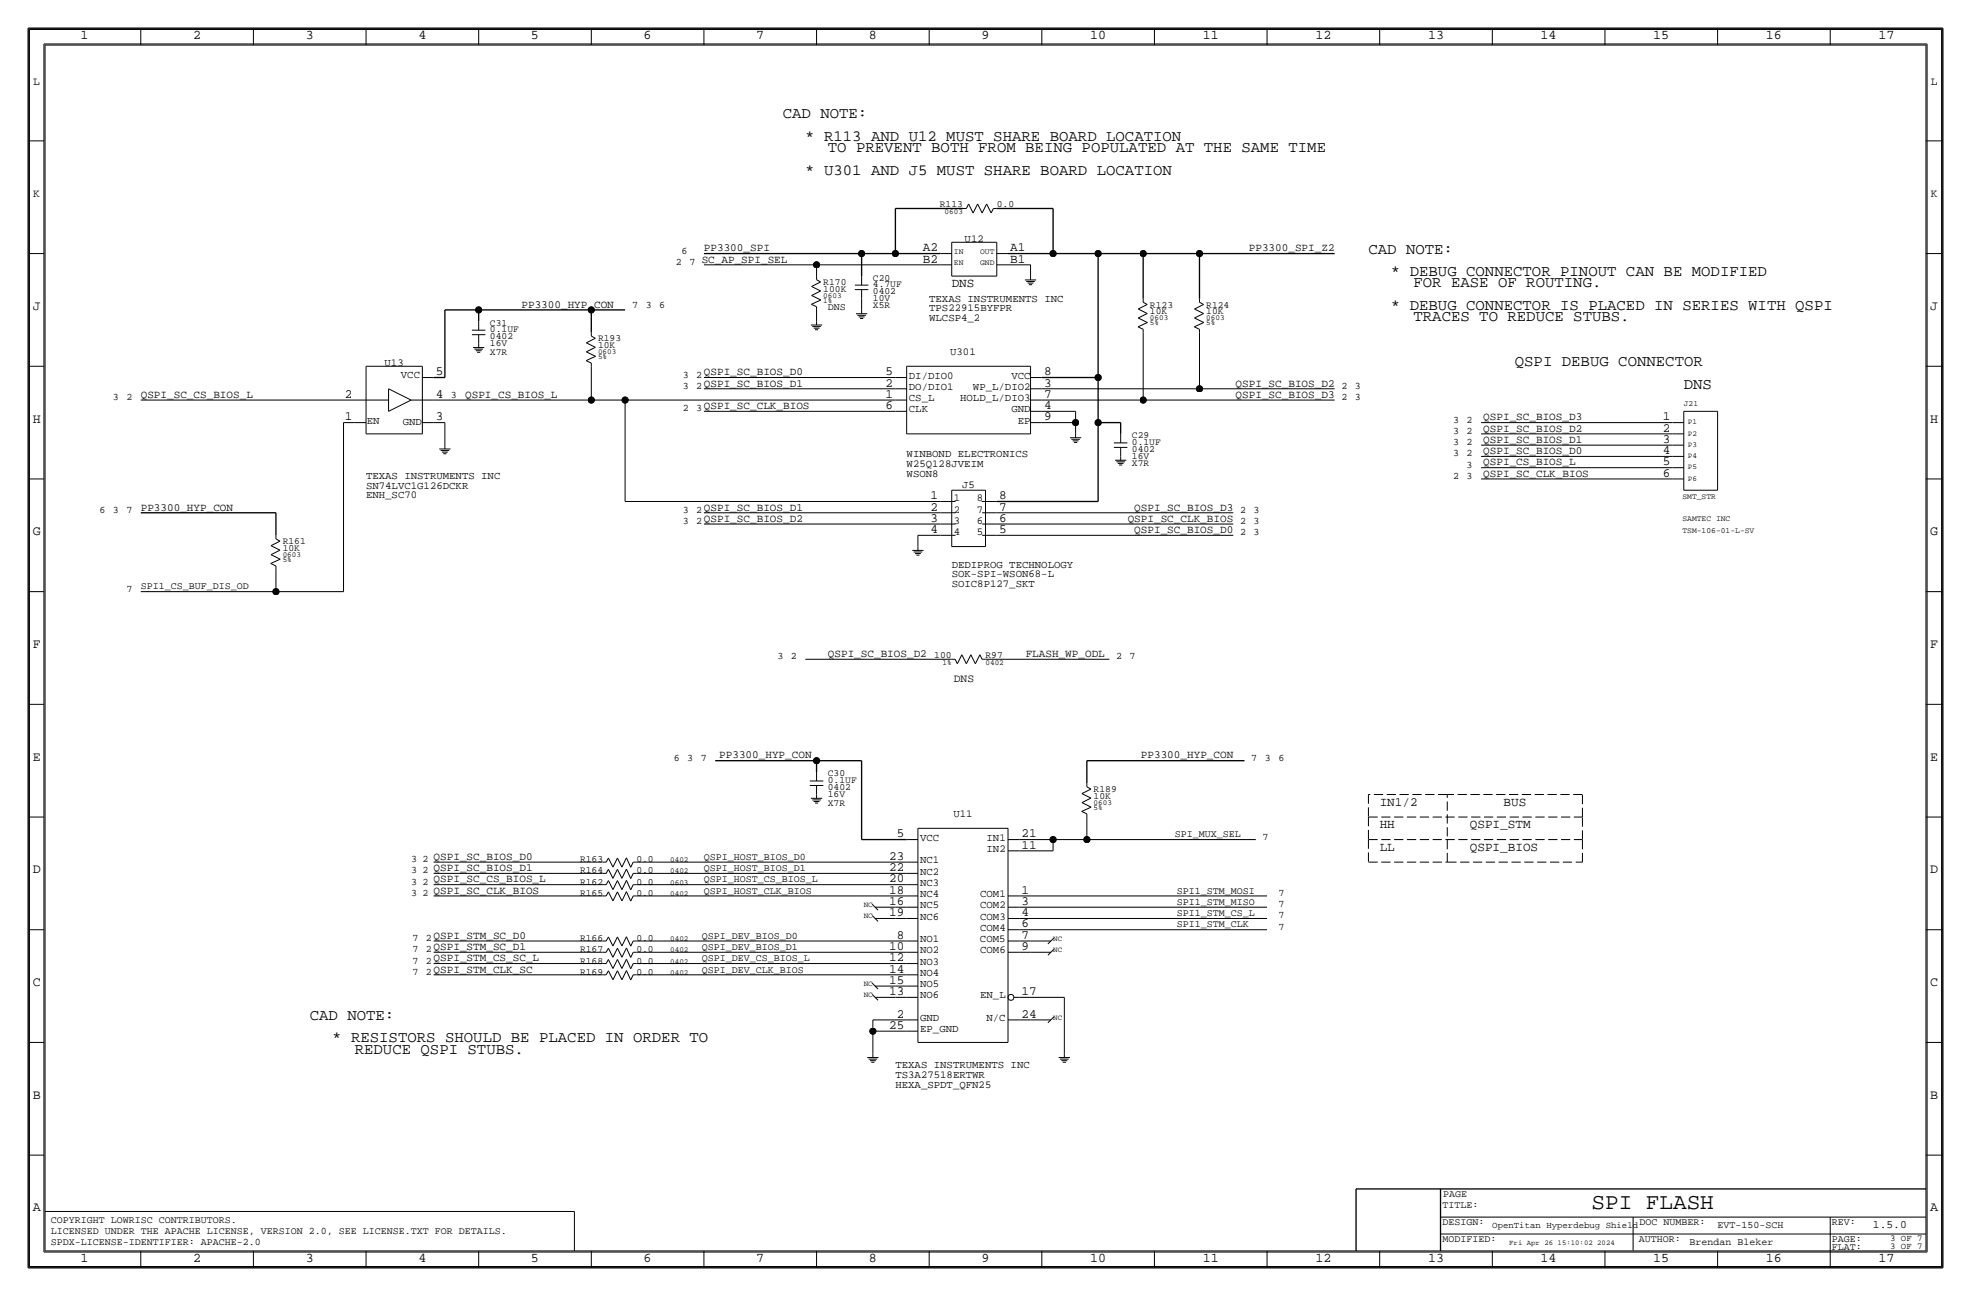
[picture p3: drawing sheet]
<svg xmlns="http://www.w3.org/2000/svg" width="444mm" height="292mm" viewBox="0 0 444 292" stroke-linecap="round" stroke-linejoin="round" font-family="sans-serif">
<g fill="none" stroke="#000" stroke-width=".23">
<path d="M9.9 9.9h424.7zM9.9 9.9v272.3zM10.2 10.2v271.7zM10.2 10.2h424.1zM31.7 6.6v3.6zM57.1 6.6v3.6zM82.5 6.6v3.6zM107.9 6.6v3.6zM133.3 6.6v3.6zM158.7 6.6v3.6zM184.1 6.6v3.6zM209.5 6.6v3.6z"/>
<path d="M234.9 6.6v3.6zM260.3 6.6v3.6zM285.8 6.6v3.6zM311.1 6.6v3.6zM336.5 6.6v3.6zM361.9 6.6v3.6zM387.3 6.6v3.6zM412.7 6.6v3.6zM434.3 10.2v271.7zM434.6 9.9v272.3zM6.6 31.8h3.3zM434.3 31.8h3.8z"/>
<path d="M6.6 57.1h3.3zM158.7 59.7h25.4zM184.1 59.7h28zM184.1 59.7v2.5zM212.1 59.7h2.5zM212.1 57.1h2.5zM214.6 54.6h10.2zM214.6 54.6v7.6zM217.2 47h.7zM218.4 46l-.5 1zM218.4 46l1.1 2zM220.5 46l-1 2z"/>
<path d="M220.5 46l1 2zM222.5 46l-1 2zM222.5 46l1 2zM224 47h.8zM224 47l-.5 1zM224.8 57.1h2.5zM224.8 59.7h2.5zM224.8 54.6v7.6zM227.3 59.7h5.1zM232.4 59.7v2.5zM434.3 57.1h3.8zM106.4 74.4h3.1z"/>
<path d="M106.4 75.4h3.1zM106.7 78.3h2.5zM107 78.7h1.9zM107.3 79h1.3zM107.6 79.4h.7zM107.9 77.5v.8zM107.9 72.4v2zM107.9 75.4v2.1zM132.2 77.3l2.1-1zM132.2 77.3l2.1 1zM132.2 79.3l2.1-1zM132.2 79.3l2.1 1z"/>
<path d="M133.3 75.7l1 .6zM133.3 74.9v.8zM182.9 73.3h2.5zM183 68.6l1.1 .5zM183 68.6l2.1-1zM183 64.6l2.1-1zM183 64.6l2.1 1zM183 66.6l2.1-1zM183 66.6l2.1 1zM183.2 73.6h1.9zM183.5 74h1.3zM183.8 74.3h.7z"/>
<path d="M184.1 69.8v2.6zM184.1 72.4v.9zM184.1 63l1 .6zM184.1 69.1v.7zM184.1 62.2v.8zM192.8 64.3h3zM192.8 65.3h3zM193 70.7h2.6zM193.3 71.1h2zM193.6 71.4h1.4zM194 71.8h.7zM194.3 67.3v2.5z"/>
<path d="M194.3 62.2v2.1zM194.3 65.3v2zM194.3 69.8v.9zM214.6 62.2h10.2zM231.1 63.1h2.6zM231.4 63.4h2zM231.7 63.8h1.4zM232.1 64.2h.7zM232.4 62.2v.9zM256.6 73.7l1.2 .5zM256.6 73.7l2.2-1zM256.7 69.6l2-1z"/>
<path d="M256.7 69.6l2 1.1zM256.7 71.7l2-1zM256.7 71.7l2.1 1zM257.8 74.9v15.3zM257.8 68.1l.9 .5zM257.8 74.2v.7zM257.8 67.3v.8zM269.3 73.7l1.2 .5zM269.3 73.7l2.2-1zM269.4 69.6l2-1zM269.4 69.6l2 1.1zM269.4 71.7l2-1z"/>
<path d="M269.4 71.7l2.1 1zM270.5 74.9v12.7zM270.5 68.1l.9 .5zM270.5 74.2v.7zM270.5 67.3v.8zM6.6 82.5h3.3zM31.7 90.2h48.3zM77.5 95.2v38.1zM77.5 95.2h2.5zM80 90.2h7.6zM80 95.2h2.5zM82.5 82.5v15.3z"/>
<path d="M82.5 97.8h12.7zM82.5 82.5h12.7zM87.6 87.6v5.1zM87.6 87.6l5.1 2.6zM87.6 92.7l5.1-2.5zM92.7 90.2h5.1zM95.2 95.2h2.6zM95.2 85.1h2.6zM95.2 82.5v15.3zM97.8 95.2h2.5zM97.8 90.2h35.5zM100.3 95.2v5.1z"/>
<path d="M132.2 81.3l1.1 .5zM132.2 81.3l2.1-1zM133.3 90.2h7.7zM133.3 82.5v7.7zM133.3 81.8v.7zM141 90.2h60.9zM141 90.2v22.8zM158.7 87.6h43.2zM158.7 85.1h43.2zM158.7 92.7h43.2zM201.9 92.7h2.6zM201.9 85.1h2.6z"/>
<path d="M201.9 90.2h2.6zM201.9 87.6h2.6zM204.5 97.8h27.9zM204.5 82.5h27.9zM204.5 82.5v15.3zM232.4 82.5v15.3zM232.4 95.2h2.5zM232.4 90.2h2.5zM232.4 87.6h2.5zM232.4 85.1h2.5zM232.4 92.7h2.5zM234.9 92.7h7.7z"/>
<path d="M234.9 95.2h7.7zM234.9 90.2h22.9zM234.9 87.6h35.6zM241.3 98.7h2.5zM241.6 99h1.9zM241.9 99.4h1.3zM242.2 99.7h.7zM242.6 92.7v2.5zM242.6 95.2v2.6zM242.6 97.8v.9zM251.2 99.8h3.1zM252.7 97.8v2z"/>
<path d="M257.8 90.2h43.2zM270.5 87.6h30.5zM334 97.8h43.2zM334 95.2h43.2zM377.2 95.2h2.5zM377.2 97.8h2.5zM379.7 92.7v17.8zM379.7 92.7h7.6zM387.3 92.7v17.8zM434.3 82.5h3.8zM6.6 107.9h3.3zM99.1 101.2h2.5z"/>
<path d="M99.4 101.5h1.9zM99.7 101.9h1.3zM100 102.3h.7zM100.3 100.3v.9zM141 113h71.1zM158.7 118.1h53.4zM158.7 115.6h53.4zM212.1 118.1h2.5zM212.1 115.6h2.5zM212.1 113h2.5zM214.6 115.6h.8zM214.6 110.5h7.6z"/>
<path d="M214.6 110.5v12.7zM214.7 118.1h.8zM214.7 113h.8zM221.4 113h.8zM221.5 118.1h.8zM221.5 115.6h.8zM222.2 113h2.6zM222.2 115.6h2.6zM222.2 118.1h2.6zM222.2 110.5v12.7zM224.8 115.6h53.3zM224.8 118.1h53.3z"/>
<path d="M251.2 100.8h3.1zM251.5 103.7h2.5zM251.8 104.1h1.9zM252.1 104.4h1.3zM252.4 104.8h.7zM252.7 100.8v2.1zM252.7 102.9v.8zM334 102.9h43.2zM334 100.3h43.2zM334 107.9h43.2zM334 105.4h43.2zM377.2 102.9h2.5z"/>
<path d="M377.2 107.9h2.5zM377.2 105.4h2.5zM377.2 100.3h2.5zM379.7 110.5h7.6zM434.3 107.9h3.8zM6.6 133.3h3.3zM31.7 133.3h30.5zM61.1 127l1.1 .6zM61.1 127l2.1-1zM61.1 123l2-1zM61.1 123l2 1zM61.1 125l2-1z"/>
<path d="M61.1 125l2.1 1zM62.2 128.3v5zM62.2 133.3h15.3zM62.2 121.5l.9 .5zM62.2 127.6v.7zM62.2 120.6v.9zM205.7 124.1h2.6zM206 124.4h2zM206.3 124.8h1.4zM206.7 125.1h.7zM207 120.6h5.1zM207 120.6v2.6z"/>
<path d="M207 123.2v.9zM212.1 120.6h2.5zM214.6 123.2h7.6zM214.7 120.6h.8zM221.5 120.6h.8zM222.2 120.6h2.6zM224.8 120.6h53.3zM434.3 133.3h3.8zM6.6 158.7h3.3zM181.6 148.6h33zM214.6 148.6h.8zM215.4 148.6l.5 1z"/>
<path d="M216.9 147.6l1 2zM216.9 147.6l-1 2zM218.9 147.6l1.1 2zM218.9 147.6l-1 2zM221 147.6l.5 1zM221 147.6l-1 2zM221.5 148.6h.7zM222.2 148.6h28zM434.3 158.7h3.8zM182.6 176h3.1zM182.6 177h3.1zM182.9 179.9h2.5z"/>
<path d="M184.1 174v2zM184.1 177v2.1zM184.1 179.1v.8zM244 178.9l2-1zM244 178.9l2 1zM245.1 177.3l.9 .6zM245.1 176.5v.8zM6.6 184.1h3.3zM97.8 199.4h38.1zM97.8 196.8h38.1zM97.8 194.3h38.1zM135.9 199.4h.8z"/>
<path d="M135.9 194.3h.8zM135.9 196.8h.8zM137.2 198.5l-.5 .9zM137.2 198.5l1 2zM137.2 193.4l-.5 .9zM137.2 193.4l1 2zM137.2 195.9l-.5 .9zM137.2 195.9l1 2.1zM139.2 198.5l-1 2zM139.2 198.5l1.1 2zM139.2 193.4l-1 2zM139.2 193.4l1.1 2z"/>
<path d="M139.2 195.9l-1 2.1zM139.2 195.9l1.1 2.1zM141.3 198.4l.9 2.2zM141.3 198.4l-1 2.1zM141.3 193.3l.9 2.2zM141.3 193.3l-1 2.1zM141.3 195.9l.9 2.1zM141.3 195.9l-1 2.1zM142.8 199.4l-.6 1.2zM142.8 199.4h.7zM142.8 194.3l-.6 1.2zM142.8 194.3h.7z"/>
<path d="M142.8 196.8l-.6 1.2zM142.8 196.8h.7zM143.5 199.4h61zM143.5 196.8h61zM143.5 194.3h61zM183.2 180.3h1.9zM183.5 180.6h1.3zM183.8 181h.7zM204.5 199.4h2.5zM204.5 196.8h2.5zM204.5 194.3h2.5zM204.5 189.2h2.5z"/>
<path d="M207 186.7h20.3zM207 186.7v48.2zM227.3 186.7v48.2zM227.3 191.8h2.6zM227.3 189.2h2.6zM229.9 189.2h7.6zM229.9 191.8h7.6zM237.5 189.2h7.6zM237.5 189.2v2.6zM243.9 182.9l1.2 .5zM243.9 182.9l2.2-1zM244 180.9l2-1z"/>
<path d="M244 180.9l2.1 1zM245.1 189.2h38.1zM245.1 184.1v5.1zM245.1 183.4v.7zM434.3 184.1h3.8zM6.6 209.5h3.3zM97.8 212.1h38.1zM97.8 217.2h38.1zM97.8 201.9h38.1zM97.8 214.6h38.1zM97.8 219.7h38.1zM135.9 201.9h.8z"/>
<path d="M135.9 219.7h.8zM135.9 217.2h.8zM135.9 214.6h.8zM135.9 212.1h.8zM137.2 201l-.5 .9zM137.2 201l1 2zM137.2 218.8l-.5 .9zM137.2 218.8l1 2zM137.2 216.3l-.5 .9zM137.2 216.3l1 2zM137.2 213.7l-.5 .9zM137.2 213.7l1 2z"/>
<path d="M137.2 211.2l-.5 .9zM137.2 211.2l1 2zM139.2 201l-1 2zM139.2 201l1.1 2zM139.2 218.8l-1 2zM139.2 218.8l1.1 2zM139.2 216.3l-1 2zM139.2 216.3l1.1 2zM139.2 213.7l-1 2zM139.2 213.7l1.1 2zM139.2 211.2l-1 2zM139.2 211.2l1.1 2z"/>
<path d="M141.3 201l.9 2.1zM141.3 201l-1 2zM141.3 218.7l.9 2.2zM141.3 218.7l-1 2.1zM141.3 216.2l.9 2.1zM141.3 216.2l-1 2.1zM141.3 213.7l.9 2.1zM141.3 213.7l-1 2zM141.3 211.1l.9 2.2zM141.3 211.1l-1 2.1zM142.8 201.9l-.6 1.2zM142.8 201.9h.7z"/>
<path d="M142.8 219.7l-.6 1.2zM142.8 219.7h.7zM142.8 217.2l-.6 1.1zM142.8 217.2h.7zM142.8 214.6l-.6 1.2zM142.8 214.6h.7zM142.8 212.1l-.6 1.2zM142.8 212.1h.7zM143.5 219.7h61zM143.5 217.2h61zM143.5 214.6h61zM143.5 212.1h61z"/>
<path d="M143.5 201.9h61zM196.7 203.8l1.3 1.3zM196.7 206.3l1.3 1.4zM197.4 204.5h4.5zM197.4 207h4.5zM201.9 204.5h2.6zM201.9 207h2.6zM204.5 207h2.5zM204.5 204.5h2.5zM204.5 219.7h2.5zM204.5 201.9h2.5zM204.5 217.2h2.5z"/>
<path d="M204.5 214.6h2.5zM204.5 212.1h2.5zM227.3 214.6h2.6zM227.3 212.1h2.6zM227.3 209.5h2.6zM227.3 207h2.6zM227.3 204.5h2.6zM227.3 201.9h2.6zM229.9 201.9h55.9zM229.9 204.5h55.9zM229.9 207h55.9zM229.9 209.5h55.9z"/>
<path d="M229.9 212.1h2.5zM229.9 214.6h2.5zM232.4 214.6h4.6zM232.4 212.1h4.6zM237.6 214l-1.3 1.3zM237.6 211.4l-1.3 1.4zM434.3 209.5h3.8zM6.6 234.9h3.3zM195.6 238.4h2.5zM195.9 238.7h1.9zM196.2 239.1h1.3zM196.5 239.4h.7z"/>
<path d="M196.7 224.1l1.3 1.4zM196.7 221.6l1.3 1.3zM196.8 229.9h7.7zM196.8 229.9v2.5zM196.8 232.4h7.7zM196.8 232.4v5.1zM196.8 237.5v.9zM197.4 224.8h4.5zM197.4 222.2h4.5zM201.9 224.8h2.6zM201.9 222.2h2.6zM204.5 232.4h2.5z"/>
<path d="M204.5 224.8h2.5zM204.5 222.2h2.5zM204.5 229.9h2.5zM207 234.9h20.3zM227.3 229.9h2.6zM228.7 224.8h1.2zM229.9 224.8h10.1zM229.9 229.9h2.5zM232.4 229.9h4.6zM237.6 229.2l-1.3 1.3zM238.8 238.4h2.5zM239.1 238.7h1.9z"/>
<path d="M239.4 239.1h1.3zM239.7 239.4h.7zM240 224.8v12.7zM240 237.5v.9zM434.3 234.9h3.8zM6.6 260.3h3.3zM10.2 273h119.3zM129.5 273v8.9zM324.9 278.1h109.4zM324.9 274.3h109.4zM368.3 274.3v7.5zM412.7 274.3v11.4z"/>
<path d="M434.3 260.3h3.8zM9.9 282.2h424.7zM10.2 281.9h424.1zM31.7 281.9v3.8zM57.1 281.9v3.8zM82.5 281.9v3.8zM107.9 281.9v3.8zM133.3 281.9v3.8zM158.7 281.9v3.8zM184.1 281.9v3.8zM209.5 281.9v3.8zM234.9 281.9v3.8z"/>
<path d="M260.3 281.9v3.8zM285.8 281.9v3.8zM311.1 281.9v3.8zM336.5 281.9v3.8zM361.9 281.9v3.8zM387.3 281.9v3.8z"/>
<circle cx="228" cy="224.8" r=".67"/>
</g>
<g fill="none" stroke="#000" stroke-width=".23" stroke-dasharray="2.1 .8" stroke-linecap="butt">
<path d="M308.6 179.1v5M326.4 179.1h-17.8M356.9 179.1h-30.5M308.6 194.3h17.8M308.6 184.1h48.3M308.6 184.1v5.1M308.6 189.2h48.3M308.6 189.2v5.1M326.4 194.3v-15.2M326.4 194.3h30.5M356.9 184.1v-5M356.9 189.2v-5.1"/>
<path d="M356.9 194.3v-5.1"/>
</g>
<g fill="none" stroke="#000" stroke-width=".3">
<path d="M6.3 6.3h431.8zM6.3 6.3v279.4zM6.6 6.6v278.9zM6.6 6.6h431.3zM437.9 6.6v278.9zM438.1 6.3v279.4zM158.7 57.1h35.6zM194.3 57.1h7.6zM194.3 57.1v5.1zM201.9 47h15.3zM201.9 47v10.1zM201.9 57.1h10.2z"/>
<path d="M224.8 47h12.7zM227.3 57.1h10.2zM237.5 57.1h10.1zM237.5 47v10.1zM247.6 57.1h10.2zM247.6 57.1v28zM257.8 57.1h12.7zM257.8 57.1v10.2zM270.5 57.1h30.5zM270.5 57.1v10.2zM100.3 69.8h7.6zM100.3 69.8v15.3z"/>
<path d="M107.9 69.8h25.4zM107.9 69.8v2.6zM133.3 69.8h7.7zM133.3 69.8v5.1zM97.8 85.1h2.5zM234.9 85.1h12.7zM247.6 85.1v10.1zM247.6 95.2h5.1zM247.6 95.2v17.8zM252.7 95.2v2.6zM31.7 115.6h30.5zM62.2 115.6v5z"/>
<path d="M224.8 113h22.8zM161.3 171.4h22.8zM184.1 171.4h10.2zM184.1 171.4v2.6zM194.3 171.4v17.8zM245.1 171.4h35.6zM245.1 171.4v5.1zM194.3 189.2h10.2zM305.8 268v13.9zM305.8 268h128.5zM324.9 268v13.9zM6.3 285.7h431.8z"/>
<path d="M6.6 285.5h431.3z"/>
</g>
<g fill="#000" stroke="#000" stroke-width=".23">
<circle cx="184.2" cy="59.7" r=".71"/>
<circle cx="194.3" cy="57.1" r=".71"/>
<circle cx="201.9" cy="57.1" r=".71"/>
<circle cx="237.5" cy="57.1" r=".71"/>
<circle cx="247.7" cy="57.1" r=".71"/>
<circle cx="257.8" cy="57.1" r=".71"/>
<circle cx="270.5" cy="57.1" r=".71"/>
<circle cx="108" cy="69.8" r=".71"/>
<circle cx="133.4" cy="69.8" r=".71"/>
<circle cx="133.4" cy="90.2" r=".71"/>
<circle cx="141" cy="90.2" r=".71"/>
<circle cx="242.6" cy="95.2" r=".71"/>
<circle cx="247.7" cy="95.2" r=".71"/>
<circle cx="247.7" cy="85.1" r=".71"/>
<circle cx="257.8" cy="90.2" r=".71"/>
<circle cx="270.5" cy="87.6" r=".71"/>
<circle cx="62.2" cy="133.3" r=".71"/>
<circle cx="184.2" cy="171.4" r=".71"/>
<circle cx="237.5" cy="189.2" r=".71"/>
<circle cx="245.1" cy="189.2" r=".71"/>
<circle cx="196.9" cy="232.4" r=".71"/>
</g>
<text font-size="5.1" x="358.9" y="272.5">SPI FLASH</text>
<g font-size="3.5">
<text x="176.5" y="26.7">CAD NOTE:</text>
<text x="181.6" y="31.7">* R113 AND U12 MUST SHARE BOARD LOCATION</text>
<text x="186.7" y="34.3">TO PREVENT BOTH FROM BEING POPULATED AT THE SAME TIME</text>
<text x="181.6" y="39.4">* U301 AND J5 MUST SHARE BOARD LOCATION</text>
<text x="308.6" y="57.1">CAD NOTE:</text>
<text x="313.7" y="62.2">* DEBUG CONNECTOR PINOUT CAN BE MODIFIED</text>
<text x="318.8" y="64.8">FOR EASE OF ROUTING.</text>
<text x="313.7" y="69.8">* DEBUG CONNECTOR IS PLACED IN SERIES WITH QSPI</text>
<text x="318.8" y="72.4">TRACES TO REDUCE STUBS.</text>
<text x="341.6" y="82.5">QSPI DEBUG CONNECTOR</text>
<text x="379.7" y="87.6">DNS</text>
<text x="69.8" y="229.9">CAD NOTE:</text>
<text x="74.9" y="234.9">* RESISTORS SHOULD BE PLACED IN ORDER TO</text>
<text x="80" y="237.5">REDUCE QSPI STUBS.</text>
</g>
<g font-size="3">
<text x="18.1" y="8.9">1</text>
<text x="43.5" y="8.9">2</text>
<text x="68.9" y="8.9">3</text>
<text x="94.3" y="8.9">4</text>
<text x="119.7" y="8.9">5</text>
<text x="145.1" y="8.9">6</text>
<text x="170.5" y="8.9">7</text>
<text x="195.9" y="8.9">8</text>
<text x="221.3" y="8.9">9</text>
<text x="245.8" y="8.9">10</text>
<text x="271.2" y="8.9">11</text>
<text x="296.6" y="8.9">12</text>
<text x="322" y="8.9">13</text>
<text x="347.4" y="8.9">14</text>
<text x="372.8" y="8.9">15</text>
<text x="398.2" y="8.9">16</text>
<text x="423.6" y="8.9">17</text>
<text x="7.4" y="69.8">J</text>
<text x="435.3" y="69.8">J</text>
<text x="7.4" y="95.2">H</text>
<text x="435.3" y="95.2">H</text>
<text x="7.4" y="120.6">G</text>
<text x="435.3" y="120.6">G</text>
<text x="7.4" y="146">F</text>
<text x="435.3" y="146">F</text>
<text x="7.4" y="171.4">E</text>
<text x="435.3" y="171.4">E</text>
<text x="7.4" y="196.8">D</text>
<text x="435.3" y="196.8">D</text>
<text x="7.4" y="222.2">C</text>
<text x="435.3" y="222.2">C</text>
<text x="7.4" y="247.6">B</text>
<text x="435.3" y="247.6">B</text>
<text x="7.4" y="273">A</text>
<text x="435.3" y="273">A</text>
<text x="18.1" y="284.5">1</text>
<text x="43.5" y="284.5">2</text>
<text x="68.9" y="284.5">3</text>
<text x="94.3" y="284.5">4</text>
<text x="119.7" y="284.5">5</text>
<text x="145.1" y="284.5">6</text>
<text x="170.5" y="284.5">7</text>
<text x="195.9" y="284.5">8</text>
<text x="221.3" y="284.5">9</text>
<text x="245.8" y="284.5">10</text>
<text x="271.2" y="284.5">11</text>
<text x="296.6" y="284.5">12</text>
<text x="322" y="284.5">13</text>
<text x="347.4" y="284.5">14</text>
<text x="372.8" y="284.5">15</text>
<text x="398.2" y="284.5">16</text>
<text x="423.6" y="284.5">17</text>
</g>
<g font-size="2.9">
<text x="208.2" y="56.6">A2</text>
<text x="208.2" y="59.2">B2</text>
<text x="227.8" y="56.6">A1</text>
<text x="227.8" y="59.2">B1</text>
<text x="214.6" y="64.8">DNS</text>
<text x="77.8" y="89.7">2</text>
<text x="98.3" y="89.7">4</text>
<text x="98.3" y="84.6">5</text>
<text x="199.7" y="87.1">2</text>
<text x="199.7" y="84.6">5</text>
<text x="199.7" y="89.7">1</text>
<text x="235.5" y="87.1">3</text>
<text x="235.5" y="84.6">8</text>
<text x="235.5" y="89.7">7</text>
<text x="77.8" y="94.7">1</text>
<text x="98.3" y="94.7">3</text>
<text x="199.7" y="92.2">6</text>
<text x="235.5" y="94.7">9</text>
<text x="235.5" y="92.2">4</text>
<text x="375" y="94.7">1</text>
<text x="375" y="99.8">3</text>
<text x="375" y="97.3">2</text>
<text x="375" y="107.4">6</text>
<text x="375" y="104.9">5</text>
<text x="375" y="102.4">4</text>
<text x="209.9" y="112.5">1</text>
<text x="225.3" y="112.5">8</text>
<text x="209.9" y="117.6">3</text>
<text x="209.9" y="115.1">2</text>
<text x="225.3" y="115.1">7</text>
<text x="225.3" y="117.6">6</text>
<text x="209.9" y="120.1">4</text>
<text x="225.3" y="120.1">5</text>
<text x="311.1" y="181.6">IN1/2</text>
<text x="339.1" y="181.6">BUS</text>
<text x="202.2" y="188.7">5</text>
<text x="230.4" y="191.3">11</text>
<text x="230.4" y="188.7">21</text>
<text x="311.1" y="191.8">LL</text>
<text x="311.1" y="186.7">HH</text>
<text x="331.5" y="191.8">QSPI_BIOS</text>
<text x="331.5" y="186.7">QSPI_STM</text>
<text x="200.5" y="196.3">22</text>
<text x="200.5" y="193.8">23</text>
<text x="200.5" y="204">16</text>
<text x="200.5" y="201.4">18</text>
<text x="200.5" y="198.9">20</text>
<text x="230.4" y="204">3</text>
<text x="230.4" y="201.4">1</text>
<text x="200.5" y="206.5">19</text>
<text x="230.4" y="209">6</text>
<text x="230.4" y="206.5">4</text>
<text x="200.5" y="214.1">10</text>
<text x="202.2" y="211.6">8</text>
<text x="230.4" y="214.1">9</text>
<text x="230.4" y="211.6">7</text>
<text x="200.5" y="221.7">15</text>
<text x="200.5" y="219.2">14</text>
<text x="200.5" y="216.7">12</text>
<text x="200.5" y="224.3">13</text>
<text x="230.4" y="224.3">17</text>
<text x="200.5" y="231.9">25</text>
<text x="202.2" y="229.4">2</text>
<text x="230.4" y="229.4">24</text>
</g>
<g font-size="2.6">
<text x="7.5" y="19.1">L</text>
<text x="435.5" y="19.1">L</text>
<text x="7.5" y="44.4">K</text>
<text x="435.5" y="44.4">K</text>
<text x="215.1" y="153.7">DNS</text>
<text x="422.4" y="276.9">1.5.0</text>
</g>
<g font-size="2.5">
<text x="158.7" y="56.6">PP3300_SPI</text>
<text x="281.6" y="56.6">PP3300_SPI_Z2</text>
<text x="117.6" y="69.3">PP3300_HYP_CON</text>
<text x="31.7" y="89.7">QSPI_SC_CS_BIOS_L</text>
<text x="104.9" y="89.7">QSPI_CS_BIOS_L</text>
<text x="278.7" y="87.1">QSPI_SC_BIOS_D2</text>
<text x="278.7" y="89.7">QSPI_SC_BIOS_D3</text>
<text x="334.5" y="94.7">QSPI_SC_BIOS_D3</text>
<text x="334.5" y="97.3">QSPI_SC_BIOS_D2</text>
<text x="334.5" y="99.8">QSPI_SC_BIOS_D1</text>
<text x="334.5" y="102.4">QSPI_SC_BIOS_D0</text>
<text x="334.5" y="107.4">QSPI_SC_CLK_BIOS</text>
<text x="334.5" y="104.9">QSPI_CS_BIOS_L</text>
<text x="31.7" y="115.1">PP3300_HYP_CON</text>
<text x="254.3" y="117.6">QSPI_SC_CLK_BIOS 2</text>
<text x="255.8" y="115.1">QSPI_SC_BIOS_D3</text>
<text x="255.8" y="120.1">QSPI_SC_BIOS_D0</text>
<text x="186.7" y="148.1">QSPI_SC_BIOS_D2</text>
<text x="231.3" y="148.1">FLASH_WP_ODL</text>
<text x="162.2" y="170.9">PP3300_HYP_CON</text>
<text x="257.3" y="170.9">PP3300_HYP_CON</text>
</g>
<g font-size="2.4">
<text x="217.5" y="54.6">U12</text>
<text x="209.5" y="68">TEXAS INSTRUMENTS INC</text>
<text x="209.5" y="70.2">TPS22915BYFPR</text>
<text x="209.5" y="72.4">WLCSP4_2</text>
<text x="86.7" y="82.5">U13</text>
<text x="214.3" y="80">U301</text>
<text x="90.4" y="85.1">VCC</text>
<text x="205" y="85.3">DI/DIO0</text>
<text x="205" y="87.8">DO/DIO1</text>
<text x="219.4" y="87.8">WP_L/DIO2</text>
<text x="228.1" y="85.3">VCC</text>
<text x="82.7" y="95.7">EN</text>
<text x="90.8" y="95.7">GND</text>
<text x="205" y="92.9">CLK</text>
<text x="205" y="90.4">CS_L</text>
<text x="216.5" y="90.4">HOLD_L/DIO3</text>
<text x="228.1" y="92.9">GND</text>
<text x="229.5" y="95.5">EP</text>
<text x="82.5" y="107.9">TEXAS INSTRUMENTS INC</text>
<text x="204.5" y="105.3">W25Q128JVEIM</text>
<text x="204.5" y="103.1">WINBOND ELECTRONICS</text>
<text x="204.5" y="107.4">WSON8</text>
<text x="82.5" y="112.3">ENH_SC70</text>
<text x="82.5" y="110.1">SN74LVC1G126DCKR</text>
<text x="215.1" y="113">1</text>
<text x="217" y="110.1">J5</text>
<text x="220.3" y="113">8</text>
<text x="215.1" y="118.1">3</text>
<text x="215.1" y="115.6">2</text>
<text x="220.3" y="115.6">7</text>
<text x="220.3" y="118.1">6</text>
<text x="215.1" y="120.7">4</text>
<text x="220.3" y="120.7">5</text>
<text x="214.6" y="130.1">SOK-SPI-WSON68-L</text>
<text x="214.6" y="127.9">DEDIPROG TECHNOLOGY</text>
<text x="214.6" y="132.3">SOIC8P127_SKT</text>
<text x="215" y="184.1">U11</text>
<text x="207.5" y="189.5">VCC</text>
<text x="222.5" y="189.5">IN1</text>
<text x="207.5" y="197.1">NC2</text>
<text x="207.5" y="194.6">NC1</text>
<text x="222.5" y="192">IN2</text>
<text x="207.5" y="202.2">NC4</text>
<text x="207.5" y="199.6">NC3</text>
<text x="221" y="202.2">COM1</text>
<text x="207.5" y="207.3">NC6</text>
<text x="207.5" y="204.7">NC5</text>
<text x="221" y="209.8">COM4</text>
<text x="221" y="207.3">COM3</text>
<text x="221" y="204.7">COM2</text>
<text x="207.5" y="214.9">NO2</text>
<text x="207.5" y="212.3">NO1</text>
<text x="221" y="212.3">COM5</text>
<text x="221" y="214.9">COM6</text>
<text x="207.5" y="220">NO4</text>
<text x="207.5" y="217.4">NO3</text>
<text x="207.5" y="225">NO6</text>
<text x="207.5" y="222.5">NO5</text>
<text x="221" y="225">EN_L</text>
<text x="207.5" y="232.7">EP_GND</text>
<text x="207.5" y="230.1">GND</text>
<text x="222.4" y="230.1">N/C</text>
<text x="201.9" y="245.1">HEXA_SPDT_QFN25</text>
<text x="201.9" y="242.9">TS3A27518ERTWR</text>
<text x="201.9" y="240.7">TEXAS INSTRUMENTS INC</text>
</g>
<g font-size="2.3">
<text x="152.5" y="59.7">2</text>
<text x="153.7" y="57.1">6</text>
<text x="155.5" y="59.7">7 SC_AP_SPI_SEL</text>
<text x="142.6" y="69.3">7</text>
<text x="145.6" y="69.3">3</text>
<text x="148.7" y="69.3">6</text>
<text x="186.7" y="69.8">DNS</text>
<text x="101.7" y="89.7">3</text>
<text x="154" y="87.6">3</text>
<text x="154" y="85.1">3</text>
<text x="157" y="87.6">2QSPI_SC_BIOS_D1</text>
<text x="157" y="85.1">2QSPI_SC_BIOS_D0</text>
<text x="302.5" y="87.6">2</text>
<text x="305.6" y="87.6">3</text>
<text x="25.5" y="90.2">3</text>
<text x="28.5" y="90.2">2</text>
<text x="154" y="92.7">2</text>
<text x="157" y="92.7">3QSPI_SC_CLK_BIOS</text>
<text x="302.5" y="90.2">2</text>
<text x="305.6" y="90.2">3</text>
<text x="327.7" y="95.2">3</text>
<text x="330.8" y="95.2">2</text>
<text x="327.7" y="97.8">3</text>
<text x="327.7" y="100.3">3</text>
<text x="330.8" y="97.8">2</text>
<text x="330.8" y="100.3">2</text>
<text x="327.7" y="102.9">3</text>
<text x="327.7" y="107.9">2</text>
<text x="330.8" y="102.9">2</text>
<text x="330.8" y="107.9">3</text>
<text x="330.8" y="105.4">3</text>
<text x="22.4" y="115.6">6</text>
<text x="25.5" y="115.6">3</text>
<text x="28.5" y="115.6">7</text>
<text x="154" y="115.6">3</text>
<text x="154" y="118.1">3</text>
<text x="157" y="115.6">2QSPI_SC_BIOS_D1</text>
<text x="157" y="118.1">2QSPI_SC_BIOS_D2</text>
<text x="279.7" y="115.6">2</text>
<text x="282.7" y="118.1">3</text>
<text x="282.7" y="115.6">3</text>
<text x="279.7" y="120.6">2</text>
<text x="282.7" y="120.6">3</text>
<text x="28.5" y="133.3">7</text>
<text x="31.7" y="132.8">SPI1_CS_BUF_DIS_OD</text>
<text x="175.3" y="148.6">3</text>
<text x="178.4" y="148.6">2</text>
<text x="251.7" y="148.6">2</text>
<text x="254.8" y="148.6">7</text>
<text x="151.9" y="171.4">6</text>
<text x="155" y="171.4">3</text>
<text x="158" y="171.4">7</text>
<text x="282.2" y="171.4">7</text>
<text x="285.2" y="171.4">3</text>
<text x="288.3" y="171.4">6</text>
<text x="264.9" y="188.7">SPI_MUX_SEL</text>
<text x="284.7" y="189.2">7</text>
<text x="92.7" y="196.9">3 2 QSPI_SC_BIOS_D1</text>
<text x="92.7" y="194.3">3 2 QSPI_SC_BIOS_D0</text>
<text x="158.7" y="196.3">QSPI_HOST_BIOS_D1</text>
<text x="158.7" y="193.8">QSPI_HOST_BIOS_D0</text>
<text x="92.7" y="199.4">3 2 QSPI_SC_CS_BIOS_L</text>
<text x="92.7" y="201.9">3 2 QSPI_SC_CLK_BIOS</text>
<text x="158.7" y="198.9">QSPI_HOST_CS_BIOS_L</text>
<text x="158.7" y="201.4">QSPI_HOST_CLK_BIOS</text>
<text x="265.4" y="201.4">SPI1_STM_MOSI</text>
<text x="265.4" y="204">SPI1_STM_MISO</text>
<text x="288.3" y="201.9">7</text>
<text x="265.4" y="206.5">SPI1_STM_CS_L</text>
<text x="265.4" y="209">SPI1_STM_CLK</text>
<text x="288.3" y="207">7</text>
<text x="288.3" y="209.6">7</text>
<text x="288.3" y="204.5">7</text>
<text x="93" y="212.1">7</text>
<text x="93" y="214.6">7</text>
<text x="96.1" y="212.1">2QSPI_STM_SC_D0</text>
<text x="96.1" y="214.6">2QSPI_STM_SC_D1</text>
<text x="158.2" y="211.6">QSPI_DEV_BIOS_D0</text>
<text x="158.2" y="214.1">QSPI_DEV_BIOS_D1</text>
<text x="93" y="219.7">7</text>
<text x="93" y="217.2">7</text>
<text x="96.1" y="219.7">2QSPI_STM_CLK_SC</text>
<text x="96.1" y="217.2">2QSPI_STM_CS_SC_L</text>
<text x="158.2" y="219.2">QSPI_DEV_CLK_BIOS</text>
<text x="158.2" y="216.7">QSPI_DEV_CS_BIOS_L</text>
<text x="325.5" y="269.7">PAGE</text>
<text x="11.4" y="275.6">COPYRIGHT LOWRISC CONTRIBUTORS.</text>
<text x="325.3" y="272.3">TITLE:</text>
<text x="413.1" y="276">REV:</text>
<text x="11.4" y="278.1">LICENSED UNDER THE APACHE LICENSE, VERSION 2.0, SEE LICENSE.TXT FOR DETAILS.</text>
<text x="11.4" y="280.7">SPDX-LICENSE-IDENTIFIER: APACHE-2.0</text>
<text x="325.3" y="276">DESIGN:</text>
<text x="325.3" y="279.9">MODIFIED:</text>
<text x="369.6" y="279.9">AUTHOR:</text>
<text x="369.8" y="276">DOC NUMBER:</text>
<text x="381" y="280.7">Brendan Bleker</text>
<text x="387.3" y="276.9">EVT-150-SCH</text>
<text x="413.1" y="281.6">FLAT:</text>
<text x="413.1" y="279.9">PAGE:</text>
</g>
<g font-size="2.2">
<text x="211.9" y="46.7">R113</text>
<text x="224.8" y="46.7">0.0</text>
<text x="185.7" y="65.8">100K</text>
<text x="185.7" y="64.3">R170</text>
<text x="196.8" y="63.2">C20</text>
<text x="196.8" y="64.8">4.7UF</text>
<text x="196.8" y="66.2">0402</text>
<text x="196.8" y="69.4">X5R</text>
<text x="196.8" y="67.8">10V</text>
<text x="259.3" y="70.9">10K</text>
<text x="259.3" y="69.3">R123</text>
<text x="272" y="70.9">10K</text>
<text x="272" y="69.3">R124</text>
<text x="110.5" y="73.4">C31</text>
<text x="110.5" y="74.9">0.1UF</text>
<text x="110.5" y="76.4">0402</text>
<text x="110.5" y="78">16V</text>
<text x="134.9" y="77">R193</text>
<text x="110.5" y="80">X7R</text>
<text x="134.9" y="78.5">10K</text>
<text x="255.3" y="100.3">0.1UF</text>
<text x="255.3" y="101.8">0402</text>
<text x="255.3" y="98.8">C29</text>
<text x="255.3" y="105">X7R</text>
<text x="255.3" y="103.4">16V</text>
<text x="63.8" y="122.7">R161</text>
<text x="63.8" y="124.2">10K</text>
<text x="210.7" y="148.3">100</text>
<text x="222.3" y="148.3">R97</text>
<text x="186.7" y="175">C30</text>
<text x="186.7" y="176.5">0.1UF</text>
<text x="186.7" y="179.6">16V</text>
<text x="186.7" y="178">0402</text>
<text x="246.6" y="178.6">R189</text>
<text x="186.7" y="181.6">X7R</text>
<text x="246.6" y="180.1">10K</text>
<text x="130.8" y="194.3">R163</text>
<text x="130.8" y="196.8">R164</text>
<text x="143.5" y="196.8">0.0</text>
<text x="143.5" y="194.3">0.0</text>
<text x="130.8" y="201.9">R165</text>
<text x="130.8" y="199.4">R162</text>
<text x="143.5" y="201.9">0.0</text>
<text x="143.5" y="199.4">0.0</text>
<text x="130.8" y="214.6">R167</text>
<text x="130.8" y="212.1">R166</text>
<text x="143.5" y="214.6">0.0</text>
<text x="143.5" y="212.1">0.0</text>
<text x="130.8" y="219.7">R169</text>
<text x="130.8" y="217.2">R168</text>
<text x="143.5" y="219.7">0.0</text>
<text x="143.5" y="217.2">0.0</text>
</g>
<g font-size="2">
<text x="336.5" y="276.9">OpenTitan Hyperdebug Shield</text>
<text x="426.3" y="281.4">3 OF 7</text>
<text x="426.3" y="279.7">3 OF 7</text>
</g>
<g font-size="1.8">
<text x="215.1" y="59.7">EN</text>
<text x="215.1" y="57.1">IN</text>
<text x="221" y="57.1">OUT</text>
<text x="221" y="59.7">GND</text>
<text x="379.7" y="91.4">J21</text>
<text x="379.4" y="112.4">SMT_STR</text>
<text x="379.4" y="117.5">SAMTEC INC</text>
<text x="379.4" y="120">TSM-106-01-L-SV</text>
</g>
<g font-size="1.7">
<text x="213" y="48.3">0603</text>
<text x="185.7" y="67.1">0603</text>
<text x="185.7" y="68.3">1%</text>
<text x="259.3" y="73.4">5%</text>
<text x="259.3" y="72.1">0603</text>
<text x="272" y="72.1">0603</text>
<text x="272" y="73.4">5%</text>
<text x="134.9" y="81">5%</text>
<text x="134.9" y="79.8">0603</text>
<text x="380.7" y="95.7">P1</text>
<text x="380.7" y="100.7">P3</text>
<text x="380.7" y="98.2">P2</text>
<text x="380.7" y="103.3">P4</text>
<text x="380.7" y="105.8">P5</text>
<text x="380.7" y="108.4">P6</text>
<text x="63.8" y="125.5">0603</text>
<text x="63.8" y="126.7">5%</text>
<text x="212.6" y="149.9">1%</text>
<text x="222.2" y="149.9">0402</text>
<text x="246.6" y="182.6">5%</text>
<text x="246.6" y="181.4">0603</text>
<text x="151.1" y="196.8">0402</text>
<text x="151.1" y="194.3">0402</text>
<text x="151.1" y="201.9">0402</text>
<text x="151.1" y="199.4">0603</text>
<text x="194.8" y="204.5">NC</text>
<text x="194.8" y="207">NC</text>
<text x="151.1" y="214.6">0402</text>
<text x="151.1" y="212.1">0402</text>
<text x="237.5" y="214.6">NC</text>
<text x="237.5" y="212.1">NC</text>
<text x="151.1" y="217.2">0402</text>
<text x="151.1" y="219.7">0402</text>
<text x="194.8" y="224.8">NC</text>
<text x="194.8" y="222.2">NC</text>
<text x="237.5" y="229.9">NC</text>
<text x="340.4" y="280.7">Fri Apr 26 15:10:02 2024</text>
</g>
</svg>
